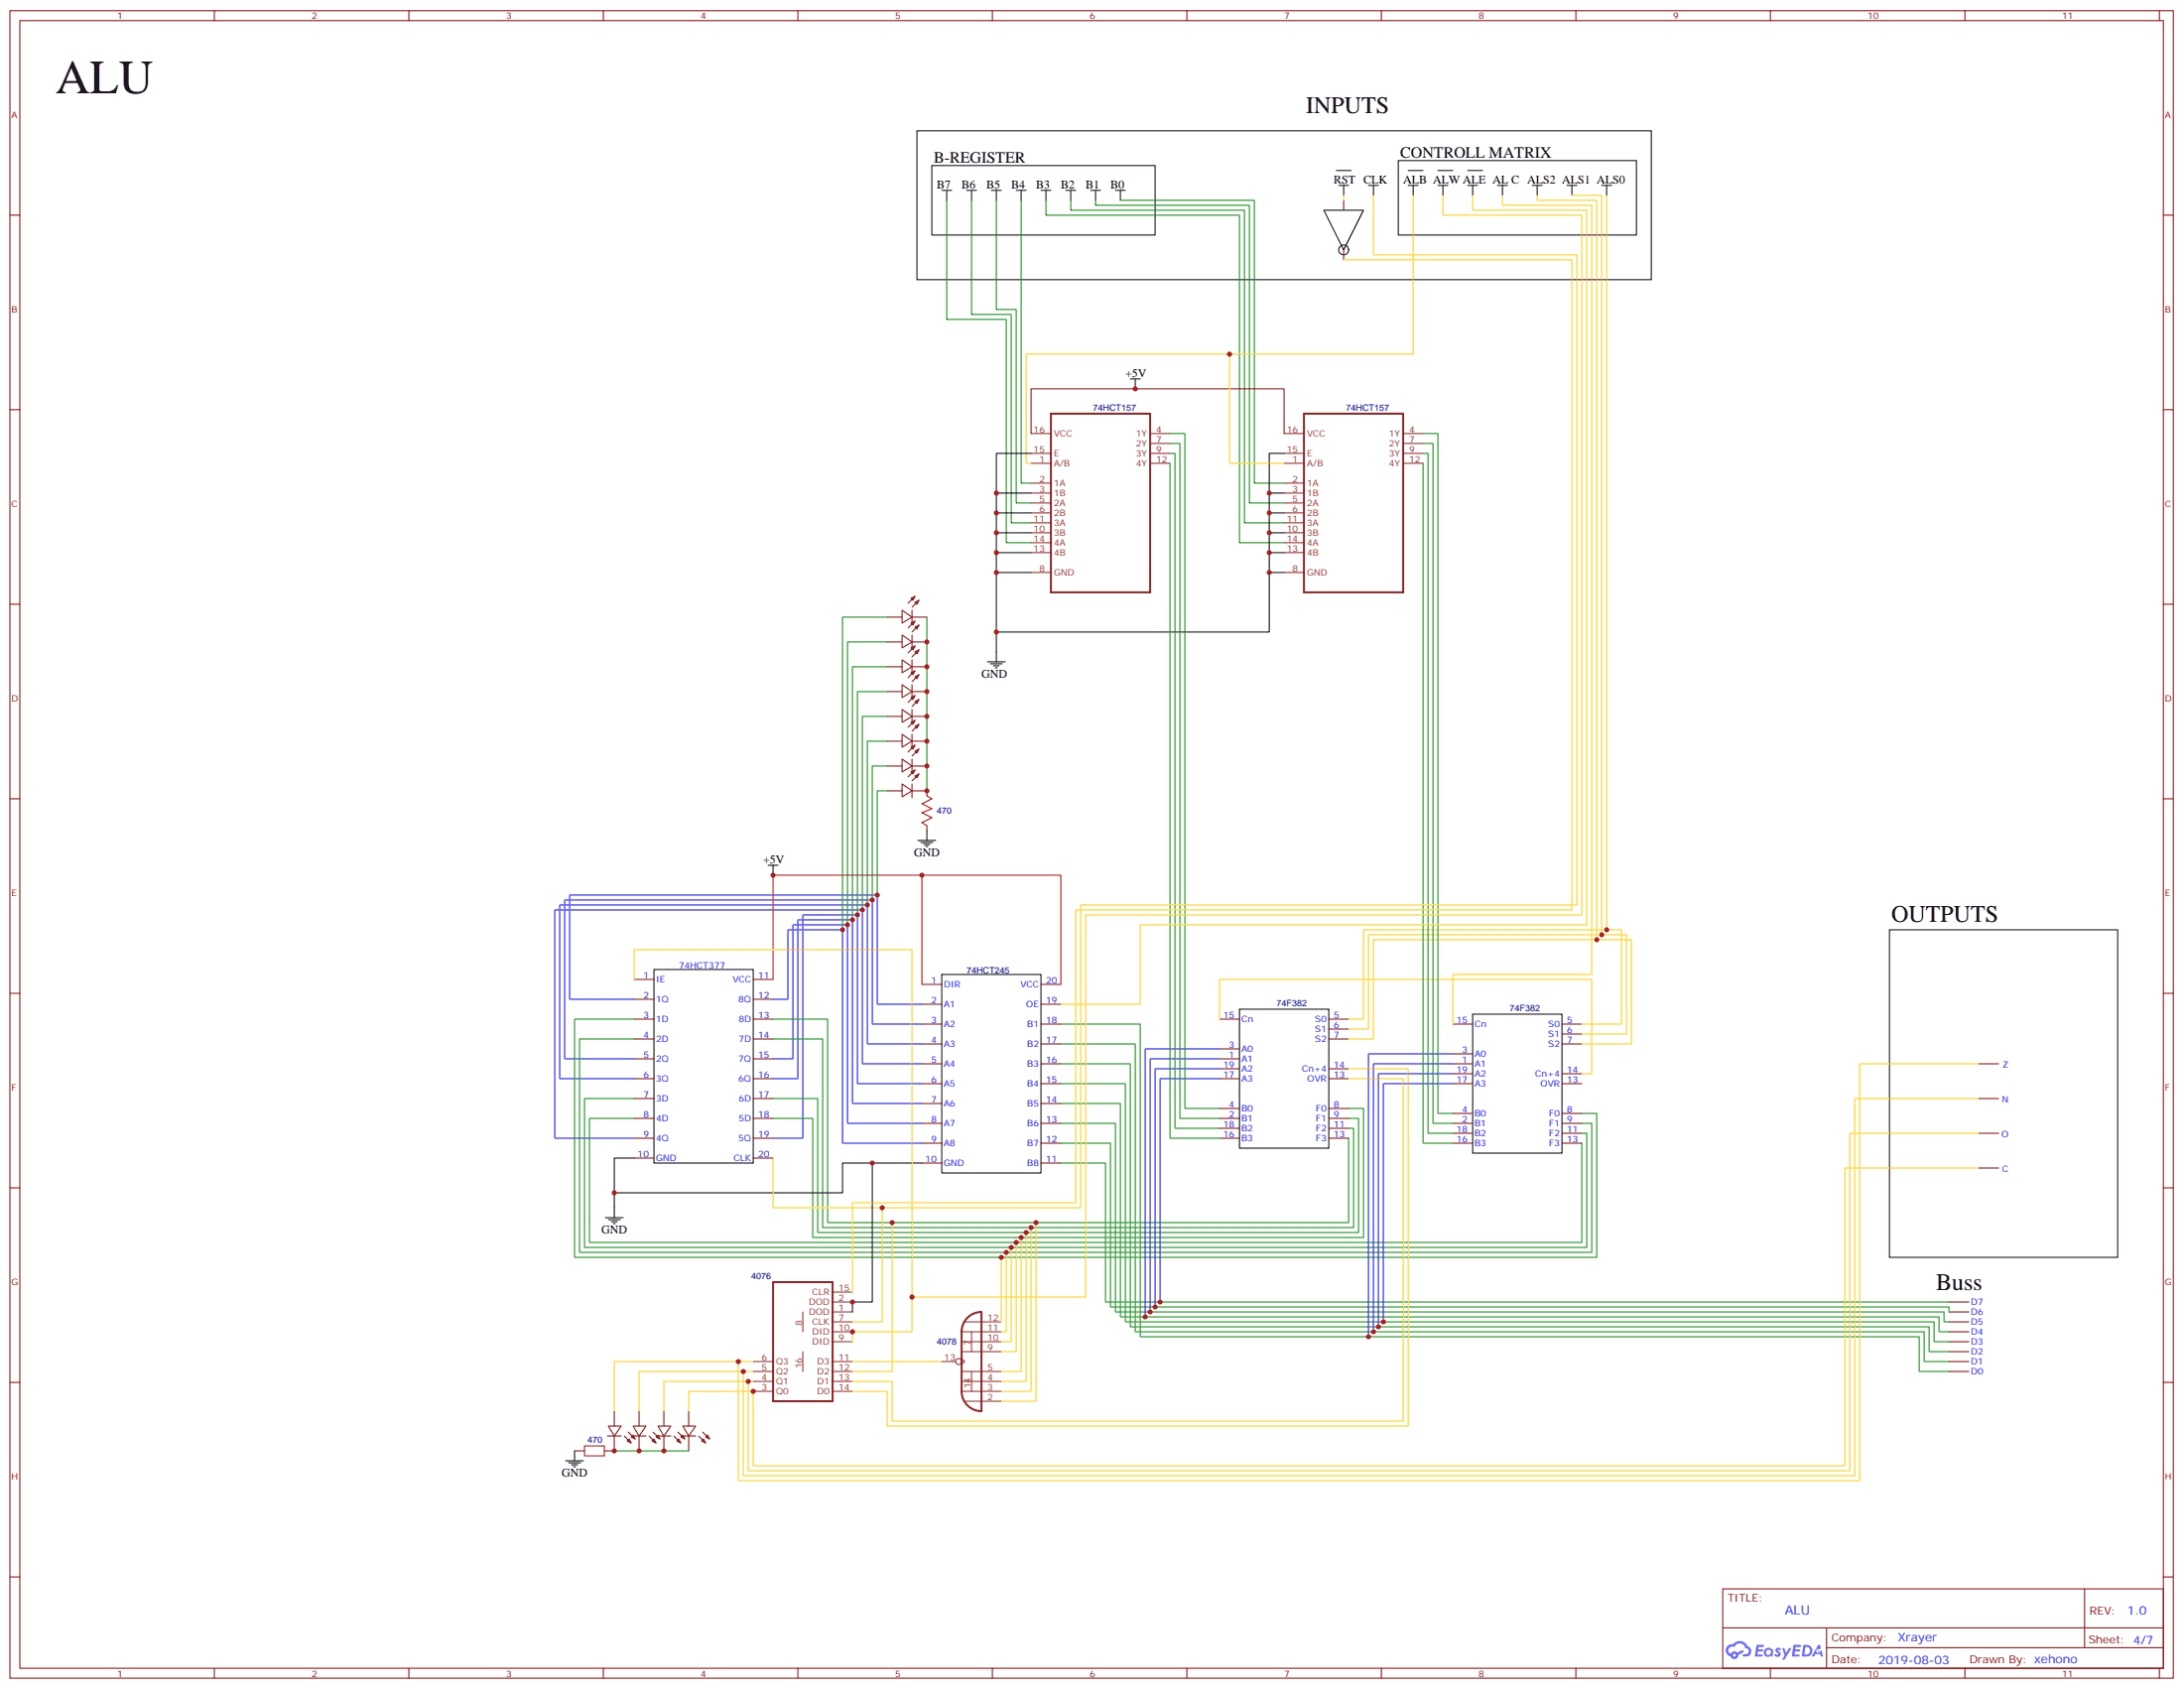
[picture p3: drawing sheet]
<svg xmlns="http://www.w3.org/2000/svg" width="776mm" height="600mm" viewBox="0 0 776 600" stroke-linecap="round" stroke-linejoin="round" font-family="sans-serif">
<path d="M326 46.5h261v52.9h-261zM331.3 58.8h79.3v24.7h-79.3zM497.1 57.1h84.6v26.4h-84.6zM475 60.6h5.3M500.6 60.6h5.3M511.2 60.6h5.3M521.8 60.6h5.2M671.7 330.5h81.1v116.4h-81.1z" fill="none" stroke="#000" stroke-width=".35"/>
<g fill="none" stroke="#870000" stroke-width=".35">
<path d="M3.5 3.8h769.1v592.7h-769.1zM7.1 7.3h762v585.6h-762zM76.2 3.8v3.5M145.3 3.8v3.5M214.5 3.8v3.5M283.6 3.8v3.5M352.8 3.8v3.5M421.9 3.8v3.5M491.1 3.8v3.5M560.2 3.8v3.5M629.4 3.8v3.5M698.5 3.8v3.5"/>
<path d="M767.6 3.8v3.5M3.5 76.5h3.6M769.1 76.5h3.5M3.5 145.6h3.6M769.1 145.6h3.5M3.5 214.8h3.6M769.1 214.8h3.5M3.5 283.9h3.6M769.1 283.9h3.5M3.5 353.1h3.6M769.1 353.1h3.5M3.5 422.2h3.6"/>
<path d="M769.1 422.2h3.5M3.5 491.3h3.6M769.1 491.3h3.5M3.5 560.5h3.6M612.4 564.7h156.7v28.2h-156.7zM612.5 578.6h156.4M649.3 578.6v14.1M741 564.8l.1 20.8M769.1 560.5h3.5M76.2 592.9v3.6M145.3 592.9v3.6M214.5 592.9v3.6"/>
<path d="M283.6 592.9v3.6M352.8 592.9v3.6M421.9 592.9v3.6M491.1 592.9v3.6M560.2 592.9v3.6M629.4 592.9v3.6M649.3 585.6h119.6M698.5 592.9v3.6M767.6 592.9v3.6"/>
</g>
<g fill="#5487ff">
<path d="M631.4 585.9a1.22 1.22 0 0 1 1.7 .3l-.4 .5a.47 .47 0 0 0-.3-.4 .47 .47 0 0 0-.5 .2l.2 .3a1.14 1.14 0 0 1 .7 1.7 1.14 1.14 0 0 1-1.9 0l-.2-.2 .5-.5 .7 .4a.29 .29 0 0 0 .4-.3 .29 .29 0 0 0-.3-.3 1.04 1.04 0 0 1-.6-1.7z"/>
<path d="M624.4 584.7l2.7 .1-.1 .5-1.9 .1-.1 .9h1.5l.4 .3-.4 .4h-1.6l-.2 1.1h1.8l.1 .3-.1 .4h-2.7z"/>
<path d="M637.6 584.7l2.6 .1-.1 .5-1.8 .1-.1 .9h1.5l.3 .3-.4 .4h-1.5l-.2 1.1h1.7l.2 .3-.2 .4h-2.6z"/>
<path d="M646.3 584.7h.7l.3 1.2-.6 .3a.69 .69 0 0 0-1 .3 .69 .69 0 0 0 .5 1 .69 .69 0 0 0 .8-.6l.5-.3 .6 2.2h-.8l-.2-.9h-1.7l-.5 .9h-.9z"/>
<path d="M633.5 585.7h.8l.6 1.9 1.1-1.9h.9l-2.5 4.2h-.9l.9-1.5z"/>
<path d="M641.1 584.7l-.6 4.1h1.4a2.11 2.11 0 0 0 2.4-2.1 2.11 2.11 0 0 0-2.5-2zM641.8 585.4a1.43 1.43 0 0 1 1.7 1.6 1.43 1.43 0 0 1-2.1 1.1z"/>
<path d="M627.4 586.3a1.54 1.54 0 0 0-.1 2.1 1.54 1.54 0 0 0 2.2 .2l.6 .2 .3-2.3-.6-.3a1.5 1.5 0 0 0-2.4 .1zM627.7 587.3a.94 .94 0 0 1 1.8 0 .94 .94 0 0 1-1.8 0z"/>
<path d="M614.1 585a2.18 2.18 0 0 0 1.1 3.8 1.44 1.44 0 0 0 1.6 .9 1.44 1.44 0 0 0 1.2-1.5l2-1-.4-.8-2 1a1.47 1.47 0 0 0-2.4 .5 1.39 1.39 0 0 1-.7-2 1.39 1.39 0 0 1 2-.5 2.12 2.12 0 0 1 2.2-1.3 2.12 2.12 0 0 1 1.9 1.7 1.14 1.14 0 0 1 1.1 1.4 1.14 1.14 0 0 1-1.7 .8 .43 .43 0 0 0-.5 .3 .43 .43 0 0 0 .4 .5 1.98 1.98 0 0 0 2.5-1.2 1.98 1.98 0 0 0-1.2-2.5 3.1 3.1 0 0 0-5.3-.7l-.8 .1zM616 588.3a.55 .55 0 0 1 1.1 0 .55 .55 0 0 1-1.1 0z"/>
<circle cx="646.3" cy="586.8" r=".26"/>
</g>
<g fill="none" stroke="#000" stroke-width=".35">
<path d="M334.8 67.7h3.5M336.5 67.7v3.5M343.6 67.7h3.5M345.4 67.7v3.5M352.4 67.7h3.6M354.2 67.7v3.5M361.2 67.7h3.6M363 67.7v3.5M370.1 67.7h3.5M371.8 67.7v3.5M378.9 67.7h3.5M380.6 67.7v3.5"/>
<path d="M387.7 67.7h3.5M389.5 67.7v3.5M396.5 67.7h3.5M398.3 67.7v3.5M470.6 74.7h14.1l-7 14.1zM475.9 65.9h3.5M477.7 65.9v3.5M486.5 65.9h3.5M488.2 65.9v3.5M500.6 65.9h3.5M502.4 65.9v3.5M511.2 65.9h3.5"/>
<path d="M512.9 65.9v3.5M521.8 65.9h3.5M523.5 65.9v3.5M532.3 65.9h3.6M534.1 65.9v3.5M544.7 65.9h3.5M546.5 65.9v3.5M557 65.9h3.6M558.8 65.9v3.5M569.4 65.9h3.5M571.1 65.9v3.5M401.8 134.7h3.5"/>
<path d="M403.6 134.7v3.5M366.5 175.3h-12.3v49.3M366.5 161.1h-12.3v14.2M456.5 175.3h-5.3v49.3h-97v10.6M456.5 161.1h-5.3v14.2M354.2 182.3h12.3M354.2 189.4h12.3M354.2 196.4h12.3M451.2 182.3h5.3M451.2 189.4h5.3M451.2 196.4h5.3M354.2 203.5h12.3"/>
<path d="M451.2 203.5h5.3M351 235.2h6.4M352.1 235.9h4.2M353.1 236.6h2.1M353.8 237.3h.7M326.3 298.7h6.4M327.4 299.4h4.2M329.5 295.2v3.5M273 307.6h3.6M274.8 307.6v3.5M328.4 300.1h2.2M329.1 300.8h.7"/>
<path d="M232.5 344.6h35.3v68.8h-35.3zM334.8 346.4h35.3v70.5h-35.3zM440.6 358.7h31.8v49.4h-31.8zM523.5 360.5h31.8v49.4h-31.8zM225.4 411.6h-7v21.2M310.1 413.4v49.4h-7.1v3.5M327.7 413.4h-28.2v10.6h-81.1M215.2 432.8h6.3M216.3 433.5h4.2M217.3 434.2h2.1M218 434.9h.7M201.1 519.2h6.3"/>
<path d="M202.1 519.9h4.3M204.3 515.7v3.5M203.2 520.6h2.1M203.9 521.3h.7"/>
<circle cx="477.7" cy="88.8" r="1.76"/>
</g>
<g fill="none" stroke="#870000" stroke-width=".35">
<path d="M477.7 71.2v3.5M477.7 88.8v3.6M315.4 219.4h5.3M320.7 216.9l3.5 2.5-3.5 2.1zM323.8 212.7l1.5-.8-.7 1.5zM324.2 216.9v4.9M324.2 219.4h5.3M325.3 214.1l1.4-.7-.7 1.4zM325.3 211.9l-2.5 2.5M326.7 213.4l-2.5 2.4M315.4 228.2h5.3M315.4 237h5.3"/>
<path d="M320.7 225.7l3.5 2.5-3.5 2.1zM320.7 234.5l3.5 2.5-3.5 2.1zM323.8 221.5l1.5-.7-.7 1.4zM323.8 230.3l1.5-.7-.7 1.4zM323.8 239.1l1.5-.7-.7 1.4zM324.2 225.7v4.9M324.2 234.5v5M324.2 228.2h5.3M324.2 237h5.3M325.3 222.9l1.4-.7-.7 1.4zM325.3 231.7l1.4-.7-.7 1.4zM325.3 220.8l-2.5 2.4"/>
<path d="M325.3 229.6l-2.5 2.5M325.3 238.4l-2.5 2.5M326.7 222.2l-2.5 2.4M326.7 231l-2.5 2.5M326.7 239.8l-2.5 2.5M315.4 245.8h5.3M315.4 254.6h5.3M320.7 243.3l3.5 2.5-3.5 2.1zM320.7 252.2l3.5 2.4-3.5 2.2zM323.8 247.9l1.5-.7-.7 1.4zM323.8 256.8l1.5-.8-.7 1.5zM324.2 243.3v5"/>
<path d="M324.2 252.2v4.9M324.2 245.8h5.3M324.2 254.6h5.3M325.3 240.5l1.4-.7-.7 1.4zM325.3 249.3l1.4-.7-.7 1.4zM325.3 258.2l1.4-.7-.7 1.4zM325.3 247.2l-2.5 2.5M325.3 256l-2.5 2.5M326.7 248.6l-2.5 2.5M326.7 257.5l-2.5 2.4M315.4 263.5h5.3M315.4 272.3h5.3"/>
<path d="M320.7 261l3.5 2.5-3.5 2.1zM320.7 269.8l3.5 2.5-3.5 2.1zM320.7 278.6l3.5 2.5-3.5 2.1zM323.8 265.6l1.5-.7-.7 1.4zM323.8 274.4l1.5-.7-.7 1.4zM324.2 261v4.9M324.2 269.8v4.9M324.2 278.6v5M324.2 263.5h5.3M324.2 272.3h5.3M325.3 267l1.4-.7-.7 1.4zM325.3 275.8l1.4-.7-.7 1.4z"/>
<path d="M325.3 264.9l-2.5 2.4M325.3 273.7l-2.5 2.5M326.7 266.3l-2.5 2.4M326.7 275.1l-2.5 2.5M315.4 281.1h5.3M324.2 281.1h5.3v1.8M329.5 293.4v1.8M225.4 348.1h7.1M225.4 355.2h7.1M267.8 348.1h7M267.8 355.2h7M327.7 349.9h7.1"/>
<path d="M327.7 356.9h7.1M370.1 349.9h7M370.1 356.9h7M225.4 362.2h7.1M225.4 369.3h7.1M225.4 376.3h7.1M267.8 362.2h7M267.8 369.3h7M267.8 376.3h7M327.7 364h7.1M327.7 371.1h7.1M327.7 378.1h7.1"/>
<path d="M370.1 364h7M370.1 371.1h7M370.1 378.1h7M433.6 362.2h7M433.6 376.3h7M433.6 379.9h7M433.6 372.8h7M472.4 362.2h7M472.4 369.3h7M472.4 379.9h7M472.4 365.8h7M516.5 364h7"/>
<path d="M516.5 378.1h7M516.5 374.6h7M555.3 364h7M555.3 371.1h7M555.3 367.5h7M703.4 378.1h7.1M225.4 383.4h7.1M225.4 390.5h7.1M225.4 397.5h7.1M267.8 383.4h7M267.8 390.5h7M267.8 397.5h7"/>
<path d="M327.7 385.2h7.1M327.7 392.2h7.1M327.7 399.3h7.1M370.1 385.2h7M370.1 392.2h7M370.1 399.3h7M433.6 383.4h7M433.6 397.5h7M433.6 394h7M472.4 383.4h7M472.4 397.5h7M472.4 394h7"/>
<path d="M516.5 385.2h7M516.5 399.3h7M516.5 395.7h7M516.5 381.6h7M555.3 385.2h7M555.3 399.3h7M555.3 395.7h7M555.3 381.6h7M703.4 390.5h7.1M225.4 404.6h7.1M225.4 411.6h7.1M267.8 404.6h7"/>
<path d="M267.8 411.6h7M327.7 406.3h7.1M327.7 413.4h7.1M370.1 406.3h7M370.1 413.4h7M433.6 404.6h7M433.6 401h7M472.4 404.6h7M472.4 401h7M516.5 406.3h7M516.5 402.8h7M555.3 406.3h7"/>
<path d="M555.3 402.8h7M703.4 402.8h7.1M703.4 415.1h7.1M692.9 476.9h7M692.9 473.4h7M692.9 469.8h7M692.9 466.3h7M692.9 462.8h7M692.9 483.9h7M692.9 480.4h7M692.9 487.5h7M204.3 515.7h3.5"/>
<path d="M215.9 510.4h4.9M216.3 506.9h4.5l-2.4 3.5zM218.4 501.6v5.3M218.4 510.4v5.3h-3.6M221.9 510.4l2.5 2.5M223 512.2l.7-.7 .7 1.4zM223.3 509l2.5 2.5M224.4 510.8l.7-.8 .7 1.5zM224.7 510.4h5M225.1 506.9h4.6l-2.5 3.5zM227.2 501.6v5.3M227.2 510.4v5.3"/>
<path d="M230.7 510.4l2.5 2.5M231.8 512.2l.7-.7 .7 1.4zM232.1 509l2.5 2.5M233.2 510.8l.7-.8 .7 1.5zM233.5 510.4h5M233.9 506.9h4.6l-2.5 3.5zM236 501.6v5.3M236 510.4v5.3M239.5 510.4l2.5 2.5M240.6 512.2l.7-.7 .7 1.4zM240.9 509l2.5 2.5M242 510.8l.7-.8 .7 1.5z"/>
<path d="M242.4 510.4h4.9M242.7 506.9h4.6l-2.5 3.5zM244.8 501.6v5.3M244.8 510.4v5.3M248.4 510.4l2.4 2.5M249.4 512.2l.7-.7 .7 1.4zM249.8 509l2.4 2.5M250.8 510.8l.7-.8 .7 1.5z"/>
</g>
<path d="M373.6 147h35.3v63.5h-35.3zM463.5 147h35.3v63.5h-35.3zM274.8 455.7h21.2v42.4h-21.2zM343.6 468.7a7 7 0 0 1 5.3-2.4v35.3a7.1 7.1 0 0 1-7.1-7.1v-21.1a7 7 0 0 1 1.8-4.7z" fill="none" stroke="#8c2424" stroke-width=".71"/>
<g fill="none" stroke="#8c2424" stroke-width=".35">
<path d="M366.5 154.1h7.1M408.9 154.1h7M408.9 157.6h7M456.5 154.1h7M498.8 154.1h7.1M498.8 157.6h7.1M366.5 161.1h7.1M366.5 164.7h7.1M366.5 171.7h7.1M366.5 175.3h7.1M366.5 178.8h7.1M408.9 161.1h7"/>
<path d="M408.9 164.7h7M456.5 161.1h7M456.5 164.7h7M456.5 171.7h7M456.5 175.3h7M456.5 178.8h7M498.8 161.1h7.1M498.8 164.7h7.1M366.5 182.3h7.1M366.5 185.8h7.1M366.5 189.4h7.1M366.5 192.9h7.1"/>
<path d="M366.5 196.4h7.1M456.5 182.3h7M456.5 185.8h7M456.5 189.4h7M456.5 192.9h7M456.5 196.4h7M366.5 203.5h7.1M456.5 203.5h7M296 459.2h7M285.4 466.3v7.1M296 466.3h7M296 462.8h7"/>
<path d="M296 469.8h7M296 476.9h7M296 473.4h7M341.8 476.9h14.2M341.8 473.4h14.2M342.9 469.8h13.1M345.4 473.4v7M267.8 494.5h7M267.8 491h7M267.8 487.5h7M267.8 483.9h7M285.4 480.4v7.1"/>
<path d="M296 494.5h7M296 491h7M296 487.5h7M296 483.9h7M334.8 483.9h4.9M341.8 482.9l1.1 1-1.1 1.1M341.8 494.5h14.2M341.8 491h14.2M341.8 487.5h14.2M341.8 480.4h14.2M342.9 498.1h13.1M345.4 487.5v7"/>
<circle cx="340.8" cy="483.9" r="1.06"/>
</g>
<path d="M329.5 282.9l1.8 1-3.6 1.8 3.6 1.7-3.6 1.5 3.6 1.7-3.6 1.8 1.8 1M207.8 513.9h7v3.6h-7z" fill="none" stroke="#a10000" stroke-width=".35"/>
<g fill="none" stroke="#00f" stroke-width=".35">
<path d="M225.4 355.2h-22.9v-37.1h109.4v38.8h15.8M274.8 355.2h5.3v-24.7h19.4v75.8h28.2M274.8 376.3h7.1v-47.6h19.4v70.6h26.4M327.7 378.1h-21.1v-54.7h-109.4v81.2h28.2M327.7 371.1h-19.4v-49.4h-109.3v61.7h26.4M327.7 364h-17.6v-44.1h-109.4v56.4h24.7M433.6 372.8h-26.5v95.3M433.6 376.3h-24.7v90M433.6 379.9h-23v84.6M516.5 374.6h-30v100.5M516.5 378.1h-28.3v95.3M274.8 383.4h8.8v-56.4h19.4v65.2h24.7"/>
<path d="M327.7 385.2h-22.9v-60h-19.4v79.4h-10.6M433.6 383.4h-21.2v79.4M516.5 381.6h-26.5v90M516.5 385.2h-24.7v84.6"/>
</g>
<path d="M327.7 311.1v38.8M274.8 348.1v-37h102.3v38.8" fill="none" stroke="#f00" stroke-width=".35"/>
<g fill="none" stroke="#fc0" stroke-width=".35">
<path d="M477.7 69.4v1.8M488.2 69.4v21.2h72.4v231.1h-176.4v107.6h-109.4v-17.7M502.4 69.4v56.5h-65.3v38.8h19.4M512.9 69.4v7.1h49.4v248.7h-176.4v135.8h-61.7v12.4h-21.2v3.5M523.5 69.4v5.3h40.6v254h-158.8v28.2h-28.2M534.1 69.4v3.6h31.8v273.4h-49.4v17.6M546.5 69.4v1.8h21.1v262.8M558.8 69.4h10.6v262.8M571.1 69.4v261.1M477.7 92.4h81.1v231h-176.4v104.1h-79.4v31.7M437.1 125.9h-72.3v38.8h1.7M225.4 348.1v-10.6h98.8v123.5"/>
<path d="M433.6 362.2v-14.1h132.3v33.5h-3.6M479.4 362.2h5.3v-31.7h91.7v33.5h-14.1M479.4 365.8h7.1v-33.6h91.7v35.3h-15.9M479.4 369.3h8.8v-35.3h91.8v37.1h-17.7M479.4 379.9h21.2v127h-185.2v-12.4h-12.4M703.4 378.1h-42.3v148.2h-398.6v-42.4M479.4 383.4h19.4v121.7h-181.7v-14.1h-14.1M703.4 390.5h-44.1v134h-395.1v-37M703.4 415.1h-47.6v105.9h-388v-26.5h-23v7.1M703.4 402.8h-45.8v119.9h-391.6v-31.7M313.6 429.3v40.5h-10.6M317.1 434.6v52.9h-14.1"/>
<path d="M363 439.8v47.7h-7M364.8 438.1v52.9h-8.8M366.5 436.3v58.2h-10.5M368.3 434.6v63.5h-12.3M356 446.9v22.9M357.7 445.1v28.3h-1.7M359.5 443.4v33.5h-3.5M361.2 441.6v38.8h-5.2M267.8 491h-31.8v10.6M267.8 487.5h-40.6v14.1M267.8 483.9h-49.4v17.7M303 483.9h31.8"/>
</g>
<g fill="none" stroke="#008700" stroke-width=".35">
<path d="M336.5 71.2v42.3h21.2v79.4h8.8M345.4 71.2v40.6h14.1v74h7M354.2 71.2v38.8h7v68.8h5.3M363 71.2v100.5h3.5M371.8 71.2v5.3h68.8v116.4h15.9M380.6 71.2v3.5h61.8v111.1h14.1M389.5 71.2v1.8h54.6v105.8h12.4M398.3 71.2h47.6v100.5h10.6M415.9 157.6h3.6v239.9h14.1M415.9 154.1h5.3v239.9h12.4M505.9 154.1h5.3v241.6h5.3M505.9 157.6h3.5v241.7h7.1"/>
<path d="M415.9 164.7v239.9h17.7M415.9 161.1h1.8v239.9h15.9M505.9 161.1h1.7v241.7h8.9M505.9 164.7v241.6h10.6M315.4 219.4h-15.9v111.1M329.5 219.4v61.7M315.4 237h-12.4v90M315.4 228.2h-14.1v100.5M315.4 254.6h-8.8v68.8M315.4 245.8h-10.6v79.4M315.4 272.3h-5.3v47.6M315.4 263.5h-7.1v58.2"/>
<path d="M315.4 281.1h-3.5v37M225.4 362.2h-21.1v84.7h363.3v-51.2h-5.3M225.4 369.3h-19.4v75.8h359.9v-45.8h-3.6M274.8 369.3h17.7v67h188.7v-35.3h-1.8M274.8 362.2h19.4v72.4h185.2v-30M377.1 364h28.2v111.1h277v12.4h10.6M377.1 371.1h26.5v102.3h280.4v10.5h8.9M377.1 378.1h24.7v93.5h284v8.8h7.1M225.4 390.5h-17.6v52.9h356.3v-40.6h-1.8M225.4 397.5h-15.9v44.1h352.8v-35.3M274.8 390.5h15.9v47.6h192.3v-40.6h-3.6M377.1 385.2h22.9v84.6h287.6v7.1h5.3"/>
<path d="M377.1 392.2h21.2v75.9h291v5.3h3.6M377.1 399.3h19.4v67h294.6v3.5h1.8M479.4 394h5.3v45.8h-195.8v-42.3h-14.1M377.1 406.3h17.7v58.2h298.1v1.8M377.1 413.4h15.9v49.4h299.9M218.4 515.7h26.4"/>
</g>
<path d="M366.5 154.1v-15.9h90v15.9" fill="none" stroke="#900" stroke-width=".35"/>
<g fill="#c00">
<circle cx="329.5" cy="281.1" r=".88"/>
<circle cx="437.1" cy="125.9" r=".88"/>
<circle cx="327.7" cy="311.1" r=".88"/>
<circle cx="299.5" cy="330.5" r=".88"/>
<circle cx="303" cy="327" r=".88"/>
<circle cx="306.6" cy="323.4" r=".88"/>
<circle cx="310.1" cy="319.9" r=".88"/>
<circle cx="329.5" cy="228.2" r=".88"/>
<circle cx="329.5" cy="237" r=".88"/>
<circle cx="329.5" cy="245.8" r=".88"/>
<circle cx="329.5" cy="254.6" r=".88"/>
<circle cx="329.5" cy="263.5" r=".88"/>
<circle cx="329.5" cy="272.3" r=".88"/>
<circle cx="227.2" cy="515.7" r=".88"/>
<circle cx="236" cy="515.7" r=".88"/>
<circle cx="218.4" cy="515.7" r=".88"/>
<circle cx="303" cy="462.8" r=".88"/>
<circle cx="310.1" cy="413.4" r=".88"/>
<circle cx="368.3" cy="434.6" r=".88"/>
<circle cx="364.8" cy="438.1" r=".88"/>
<circle cx="361.2" cy="441.6" r=".88"/>
<circle cx="356" cy="446.9" r=".88"/>
<circle cx="218.4" cy="424" r=".88"/>
<circle cx="274.8" cy="311.1" r=".88"/>
<circle cx="354.2" cy="189.4" r=".88"/>
<circle cx="354.2" cy="196.4" r=".88"/>
<circle cx="354.2" cy="224.6" r=".88"/>
<circle cx="451.2" cy="203.5" r=".88"/>
<circle cx="451.2" cy="196.4" r=".88"/>
<circle cx="451.2" cy="189.4" r=".88"/>
<circle cx="451.2" cy="182.3" r=".88"/>
<circle cx="451.2" cy="175.3" r=".88"/>
<circle cx="571.1" cy="330.5" r=".88"/>
<circle cx="354.2" cy="182.3" r=".88"/>
<circle cx="354.2" cy="203.5" r=".88"/>
<circle cx="354.2" cy="175.3" r=".88"/>
<circle cx="357.7" cy="445.1" r=".88"/>
<circle cx="359.5" cy="443.4" r=".88"/>
<circle cx="363" cy="439.8" r=".88"/>
<circle cx="366.5" cy="436.3" r=".88"/>
<circle cx="317.1" cy="434.6" r=".88"/>
<circle cx="569.4" cy="332.2" r=".88"/>
<circle cx="567.6" cy="334" r=".88"/>
<circle cx="313.6" cy="429.3" r=".88"/>
<circle cx="303" cy="473.4" r=".88"/>
<circle cx="324.2" cy="461" r=".88"/>
<circle cx="311.9" cy="318.1" r=".88"/>
<circle cx="308.3" cy="321.7" r=".88"/>
<circle cx="304.8" cy="325.2" r=".88"/>
<circle cx="301.3" cy="328.7" r=".88"/>
<circle cx="412.4" cy="462.8" r=".88"/>
<circle cx="408.9" cy="466.3" r=".88"/>
<circle cx="407.1" cy="468.1" r=".88"/>
<circle cx="491.8" cy="469.8" r=".88"/>
<circle cx="490" cy="471.6" r=".88"/>
<circle cx="488.2" cy="473.4" r=".88"/>
<circle cx="486.5" cy="475.1" r=".88"/>
<circle cx="410.6" cy="464.5" r=".88"/>
<circle cx="403.6" cy="138.2" r=".88"/>
<circle cx="267.8" cy="494.5" r=".88"/>
<circle cx="266" cy="491" r=".88"/>
<circle cx="264.2" cy="487.5" r=".88"/>
<circle cx="262.5" cy="483.9" r=".88"/>
</g>
<text font-size="16.9" x="19.8" y="33.3">ALU</text>
<g font-size="8.5">
<text x="464.3" y="40.3">INPUTS</text>
<text x="672.4" y="327.8">OUTPUTS</text>
<text x="688.3" y="458.4">Buss</text>
</g>
<g font-size="5.6">
<text x="332" y="58">B-REGISTER</text>
<text x="497.8" y="56.2">CONTROLL MATRIX</text>
</g>
<text font-size="4.6" fill="#00f" x="634.5" y="573.8">ALU</text>
<g font-size="4.2">
<text x="474.1" y="65.2">RST CLK</text>
<text x="498.8" y="65.2">ALB ALW ALE AL C ALS2 ALS1 ALS0</text>
<text x="333" y="67">B7</text>
<text x="341.8" y="67">B6</text>
<text x="350.7" y="67">B5</text>
<text x="359.5" y="67">B4</text>
<text x="368.3" y="67">B3</text>
<text x="377.1" y="67">B2</text>
<text x="385.9" y="67">B1</text>
<text x="394.8" y="67">B0</text>
<text x="400" y="134">+5V</text>
<text x="348.9" y="240.8">GND</text>
<text x="324.9" y="304.4">GND</text>
<text x="271.3" y="306.8">+5V</text>
<text x="213.8" y="438.4">GND</text>
<text x="199.7" y="525">GND</text>
</g>
<g font-size="4.2" fill="#00f">
<text x="756.2" y="574">1.0</text>
<text x="674.6" y="583.6">Xrayer</text>
<text x="667.7" y="591.4">2019-08-03</text>
</g>
<g font-size="3.9" fill="#800">
<text x="614.2" y="569.3">TITLE:</text>
<text x="742.8" y="574">REV:</text>
<text x="651.1" y="583.5">Company:</text>
<text x="742.5" y="584.1">Sheet: 4/7</text>
<text x="651.1" y="591.2">Date:</text>
<text x="700.1" y="591.3">Drawn By: xehono</text>
</g>
<g font-size="3.2" fill="#800">
<text x="41.6" y="6.8">1</text>
<text x="110.8" y="6.8">2</text>
<text x="179.9" y="6.8">3</text>
<text x="249.1" y="6.8">4</text>
<text x="318.2" y="6.8">5</text>
<text x="387.3" y="6.8">6</text>
<text x="456.5" y="6.8">7</text>
<text x="525.6" y="6.8">8</text>
<text x="594.8" y="6.8">9</text>
<text x="663.9" y="6.8">10</text>
<text x="733.1" y="6.8">11</text>
<text x="4.1" y="41.9">A</text>
<text x="769.6" y="41.9">A</text>
<text x="4.1" y="111.1">B</text>
<text x="769.6" y="111.1">B</text>
<text x="4.1" y="180.2">C</text>
<text x="769.6" y="180.2">C</text>
<text x="4.1" y="249.3">D</text>
<text x="769.6" y="249.3">D</text>
<text x="4.1" y="318.5">E</text>
<text x="769.6" y="318.5">E</text>
<text x="4.1" y="387.6">F</text>
<text x="769.6" y="387.6">F</text>
<text x="4.1" y="456.8">G</text>
<text x="769.6" y="456.8">G</text>
<text x="4.1" y="525.9">H</text>
<text x="769.6" y="525.9">H</text>
<text x="41.6" y="595.9">1</text>
<text x="110.8" y="595.9">2</text>
<text x="179.9" y="595.9">3</text>
<text x="249.1" y="595.9">4</text>
<text x="318.2" y="595.9">5</text>
<text x="387.3" y="595.9">6</text>
<text x="456.5" y="595.9">7</text>
<text x="525.6" y="595.9">8</text>
<text x="594.8" y="595.9">9</text>
<text x="663.9" y="595.9">10</text>
<text x="733.1" y="595.9">11</text>
</g>
<g font-size="3.2" fill="#000080">
<text x="388.6" y="146">74HCT157</text>
<text x="478.5" y="146">74HCT157</text>
<text x="333" y="289.4">470</text>
<text x="343.6" y="346.1">74HCT245</text>
<text x="453.8" y="357.6">74F382</text>
<text x="536.8" y="359.4">74F382</text>
<text x="267.1" y="454.7">4076</text>
<text x="333" y="478.1">4078</text>
<text x="208.9" y="512.9">470</text>
</g>
<g font-size="3.2" fill="#8d2323">
<text x="367.4" y="153.7">16</text>
<text x="374.6" y="155.2">VCC</text>
<text x="403.8" y="155.2">1Y</text>
<text x="411" y="153.7">4</text>
<text x="457.4" y="153.7">16</text>
<text x="464.6" y="155.2">VCC</text>
<text x="493.8" y="155.2">1Y</text>
<text x="500.9" y="153.7">4</text>
<text x="367.4" y="160.8">15</text>
<text x="403.8" y="158.7">2Y</text>
<text x="411" y="157.3">7</text>
<text x="411" y="160.8">9</text>
<text x="457.4" y="160.8">15</text>
<text x="493.8" y="158.7">2Y</text>
<text x="500.9" y="157.3">7</text>
<text x="500.9" y="160.8">9</text>
<text x="369.5" y="164.3">1</text>
<text x="374.6" y="162.2">E</text>
<text x="374.6" y="165.7">A/B</text>
<text x="403.8" y="162.2">3Y</text>
<text x="403.8" y="165.7">4Y</text>
<text x="411" y="164.3">12</text>
<text x="459.4" y="164.3">1</text>
<text x="464.6" y="162.2">E</text>
<text x="464.6" y="165.7">A/B</text>
<text x="493.8" y="162.2">3Y</text>
<text x="493.8" y="165.7">4Y</text>
<text x="500.9" y="164.3">12</text>
<text x="369.5" y="171.4">2</text>
<text x="374.6" y="172.8">1A</text>
<text x="459.4" y="171.4">2</text>
<text x="464.6" y="172.8">1A</text>
<text x="369.5" y="174.9">3</text>
<text x="369.5" y="178.4">5</text>
<text x="374.6" y="176.3">1B</text>
<text x="374.6" y="179.8">2A</text>
<text x="459.4" y="174.9">3</text>
<text x="459.4" y="178.4">5</text>
<text x="464.6" y="176.3">1B</text>
<text x="464.6" y="179.8">2A</text>
<text x="367.4" y="185.5">11</text>
<text x="369.5" y="182">6</text>
<text x="374.6" y="183.4">2B</text>
<text x="457.4" y="185.5">11</text>
<text x="459.4" y="182">6</text>
<text x="464.6" y="183.4">2B</text>
<text x="367.4" y="189">10</text>
<text x="374.6" y="186.9">3A</text>
<text x="374.6" y="190.4">3B</text>
<text x="457.4" y="189">10</text>
<text x="464.6" y="186.9">3A</text>
<text x="464.6" y="190.4">3B</text>
<text x="367.4" y="192.5">14</text>
<text x="367.4" y="196.1">13</text>
<text x="374.6" y="194">4A</text>
<text x="374.6" y="197.5">4B</text>
<text x="457.4" y="192.5">14</text>
<text x="457.4" y="196.1">13</text>
<text x="464.6" y="194">4A</text>
<text x="464.6" y="197.5">4B</text>
<text x="369.5" y="203.1">8</text>
<text x="459.4" y="203.1">8</text>
<text x="374.6" y="204.5">GND</text>
<text x="464.6" y="204.5">GND</text>
<text x="288.7" y="460.3">CLR</text>
<text x="298.1" y="458.9">15</text>
<text x="287.5" y="467.4">DOD</text>
<text x="287.5" y="463.8">DOD</text>
<text x="298.1" y="465.9">1</text>
<text x="298.1" y="462.4">2</text>
<text x="285" y="471.2" transform="rotate(-90 285 471.2)">8</text>
<text x="288.7" y="470.9">CLK</text>
<text x="298.1" y="469.5">7</text>
<text x="298.1" y="473">10</text>
<text x="351" y="473">11</text>
<text x="351" y="469.5">12</text>
<text x="288.7" y="477.9">DID</text>
<text x="288.7" y="474.4">DID</text>
<text x="298.1" y="476.5">9</text>
<text x="345" y="478.3" transform="rotate(-90 345 478.3)">7</text>
<text x="351" y="476.5">10</text>
<text x="270.7" y="483.6">6</text>
<text x="275.9" y="485">Q3</text>
<text x="290.5" y="485">D3</text>
<text x="298.1" y="483.6">11</text>
<text x="335.7" y="483.6">13</text>
<text x="351" y="480.1">9</text>
<text x="270.7" y="490.6">4</text>
<text x="270.7" y="487.1">5</text>
<text x="275.9" y="488.5">Q2</text>
<text x="285" y="486.6" transform="rotate(-90 285 486.6)">16</text>
<text x="290.5" y="488.5">D2</text>
<text x="298.1" y="487.1">12</text>
<text x="298.1" y="490.6">13</text>
<text x="351" y="490.6">4</text>
<text x="351" y="487.1">5</text>
<text x="270.7" y="494.2">3</text>
<text x="275.9" y="495.6">Q0</text>
<text x="275.9" y="492.1">Q1</text>
<text x="290.5" y="492.1">D1</text>
<text x="290.5" y="495.6">D0</text>
<text x="298.1" y="494.2">14</text>
<text x="345" y="493.6" transform="rotate(-90 345 493.6)">14</text>
<text x="351" y="497.7">2</text>
<text x="351" y="494.2">3</text>
</g>
<g font-size="3.2" fill="#00f">
<text x="228.7" y="347.8">1</text>
<text x="241.3" y="344.1">74HCT377</text>
<text x="269.5" y="347.8">11</text>
<text x="233.2" y="349.2">IE</text>
<text x="260.5" y="349.2">VCC</text>
<text x="331" y="349.5">1</text>
<text x="335.5" y="350.9">DIR</text>
<text x="362.8" y="350.9">VCC</text>
<text x="371.8" y="349.5">20</text>
<text x="228.7" y="354.8">2</text>
<text x="233.2" y="356.2">1Q</text>
<text x="262.5" y="356.2">8Q</text>
<text x="269.5" y="354.8">12</text>
<text x="331" y="356.6">2</text>
<text x="335.5" y="358">A1</text>
<text x="364.9" y="358">OE</text>
<text x="371.8" y="356.6">19</text>
<text x="228.7" y="361.9">3</text>
<text x="233.2" y="363.3">1D</text>
<text x="262.6" y="363.3">8D</text>
<text x="269.5" y="361.9">13</text>
<text x="331" y="363.6">3</text>
<text x="335.5" y="365.1">A2</text>
<text x="365.2" y="365.1">B1</text>
<text x="371.8" y="363.6">18</text>
<text x="434.8" y="361.9">15</text>
<text x="441.3" y="363.3">Cn</text>
<text x="467.5" y="363.3">S0</text>
<text x="474.1" y="361.9">5</text>
<text x="474.1" y="365.4">6</text>
<text x="517.7" y="363.6">15</text>
<text x="524.2" y="365.1">Cn</text>
<text x="550.4" y="365.1">S0</text>
<text x="557" y="363.6">5</text>
<text x="228.7" y="368.9">4</text>
<text x="233.2" y="370.3">2D</text>
<text x="262.6" y="370.3">7D</text>
<text x="269.5" y="368.9">14</text>
<text x="331" y="370.7">4</text>
<text x="371.8" y="370.7">17</text>
<text x="467.5" y="366.8">S1</text>
<text x="467.5" y="370.3">S2</text>
<text x="474.1" y="368.9">7</text>
<text x="550.4" y="368.6">S1</text>
<text x="557" y="367.2">6</text>
<text x="557" y="370.7">7</text>
<text x="228.7" y="376">5</text>
<text x="233.2" y="377.4">2Q</text>
<text x="262.5" y="377.4">7Q</text>
<text x="269.5" y="376">15</text>
<text x="331" y="377.8">5</text>
<text x="335.5" y="372.1">A3</text>
<text x="365.2" y="372.1">B2</text>
<text x="371.8" y="377.8">16</text>
<text x="436.8" y="376">1</text>
<text x="436.8" y="372.5">3</text>
<text x="441.3" y="377.4">A1</text>
<text x="441.3" y="373.9">A0</text>
<text x="519.7" y="377.8">1</text>
<text x="519.7" y="374.2">3</text>
<text x="524.2" y="375.6">A0</text>
<text x="550.4" y="372.1">S2</text>
<text x="228.7" y="383">6</text>
<text x="269.5" y="383">16</text>
<text x="335.5" y="379.2">A4</text>
<text x="365.2" y="379.2">B3</text>
<text x="434.8" y="383">17</text>
<text x="434.8" y="379.5">19</text>
<text x="441.3" y="380.9">A2</text>
<text x="462.8" y="380.9">Cn+4</text>
<text x="474.1" y="383">13</text>
<text x="474.1" y="379.5">14</text>
<text x="517.7" y="381.3">19</text>
<text x="524.2" y="382.7">A2</text>
<text x="524.2" y="379.2">A1</text>
<text x="545.7" y="382.7">Cn+4</text>
<text x="557" y="381.3">14</text>
<text x="711.8" y="379.5">Z</text>
<text x="233.2" y="384.5">3Q</text>
<text x="262.5" y="384.5">6Q</text>
<text x="331" y="384.8">6</text>
<text x="335.5" y="386.2">A5</text>
<text x="365.2" y="386.2">B4</text>
<text x="371.8" y="384.8">15</text>
<text x="441.3" y="384.5">A3</text>
<text x="464.8" y="384.5">OVR</text>
<text x="517.7" y="384.8">17</text>
<text x="524.2" y="386.2">A3</text>
<text x="547.7" y="386.2">OVR</text>
<text x="557" y="384.8">13</text>
<text x="228.7" y="390.1">7</text>
<text x="233.2" y="391.5">3D</text>
<text x="262.6" y="391.5">6D</text>
<text x="269.5" y="390.1">17</text>
<text x="331" y="391.9">7</text>
<text x="335.5" y="393.3">A6</text>
<text x="365.2" y="393.3">B5</text>
<text x="371.8" y="391.9">14</text>
<text x="436.8" y="393.6">4</text>
<text x="441.3" y="395">B0</text>
<text x="467.8" y="395">F0</text>
<text x="474.1" y="393.6">8</text>
<text x="519.7" y="395.4">4</text>
<text x="557" y="395.4">8</text>
<text x="711.6" y="391.9">N</text>
<text x="228.7" y="397.2">8</text>
<text x="233.2" y="398.6">4D</text>
<text x="262.6" y="398.6">5D</text>
<text x="269.5" y="397.2">18</text>
<text x="331" y="398.9">8</text>
<text x="335.5" y="400.3">A7</text>
<text x="365.2" y="400.3">B6</text>
<text x="371.8" y="398.9">13</text>
<text x="434.8" y="400.7">18</text>
<text x="436.8" y="397.2">2</text>
<text x="441.3" y="398.6">B1</text>
<text x="467.8" y="398.6">F1</text>
<text x="474.1" y="400.7">11</text>
<text x="474.1" y="397.2">9</text>
<text x="519.7" y="398.9">2</text>
<text x="524.2" y="400.3">B1</text>
<text x="524.2" y="396.8">B0</text>
<text x="550.7" y="400.3">F1</text>
<text x="550.7" y="396.8">F0</text>
<text x="557" y="398.9">9</text>
<text x="228.7" y="404.2">9</text>
<text x="233.2" y="405.6">4Q</text>
<text x="262.5" y="405.6">5Q</text>
<text x="269.5" y="404.2">19</text>
<text x="331" y="406">9</text>
<text x="335.5" y="407.4">A8</text>
<text x="365.2" y="407.4">B7</text>
<text x="371.8" y="406">12</text>
<text x="434.8" y="404.2">16</text>
<text x="441.3" y="405.6">B3</text>
<text x="441.3" y="402.1">B2</text>
<text x="467.8" y="405.6">F3</text>
<text x="467.8" y="402.1">F2</text>
<text x="474.1" y="404.2">13</text>
<text x="517.7" y="406">16</text>
<text x="517.7" y="402.4">18</text>
<text x="524.2" y="407.4">B3</text>
<text x="524.2" y="403.9">B2</text>
<text x="550.7" y="407.4">F3</text>
<text x="550.7" y="403.9">F2</text>
<text x="557" y="406">13</text>
<text x="557" y="402.4">11</text>
<text x="711.5" y="404.2">O</text>
<text x="226.7" y="411.3">10</text>
<text x="233.2" y="412.7">GND</text>
<text x="260.9" y="412.7">CLK</text>
<text x="269.5" y="411.3">20</text>
<text x="329" y="413">10</text>
<text x="371.8" y="413">11</text>
<text x="335.5" y="414.4">GND</text>
<text x="365.2" y="414.4">B8</text>
<text x="711.8" y="416.6">C</text>
<text x="700.6" y="467.4">D6</text>
<text x="700.6" y="463.8">D7</text>
<text x="700.6" y="470.9">D5</text>
<text x="700.6" y="477.9">D3</text>
<text x="700.6" y="474.4">D4</text>
<text x="700.6" y="485">D1</text>
<text x="700.6" y="481.5">D2</text>
<text x="700.6" y="488.5">D0</text>
</g>
</svg>
